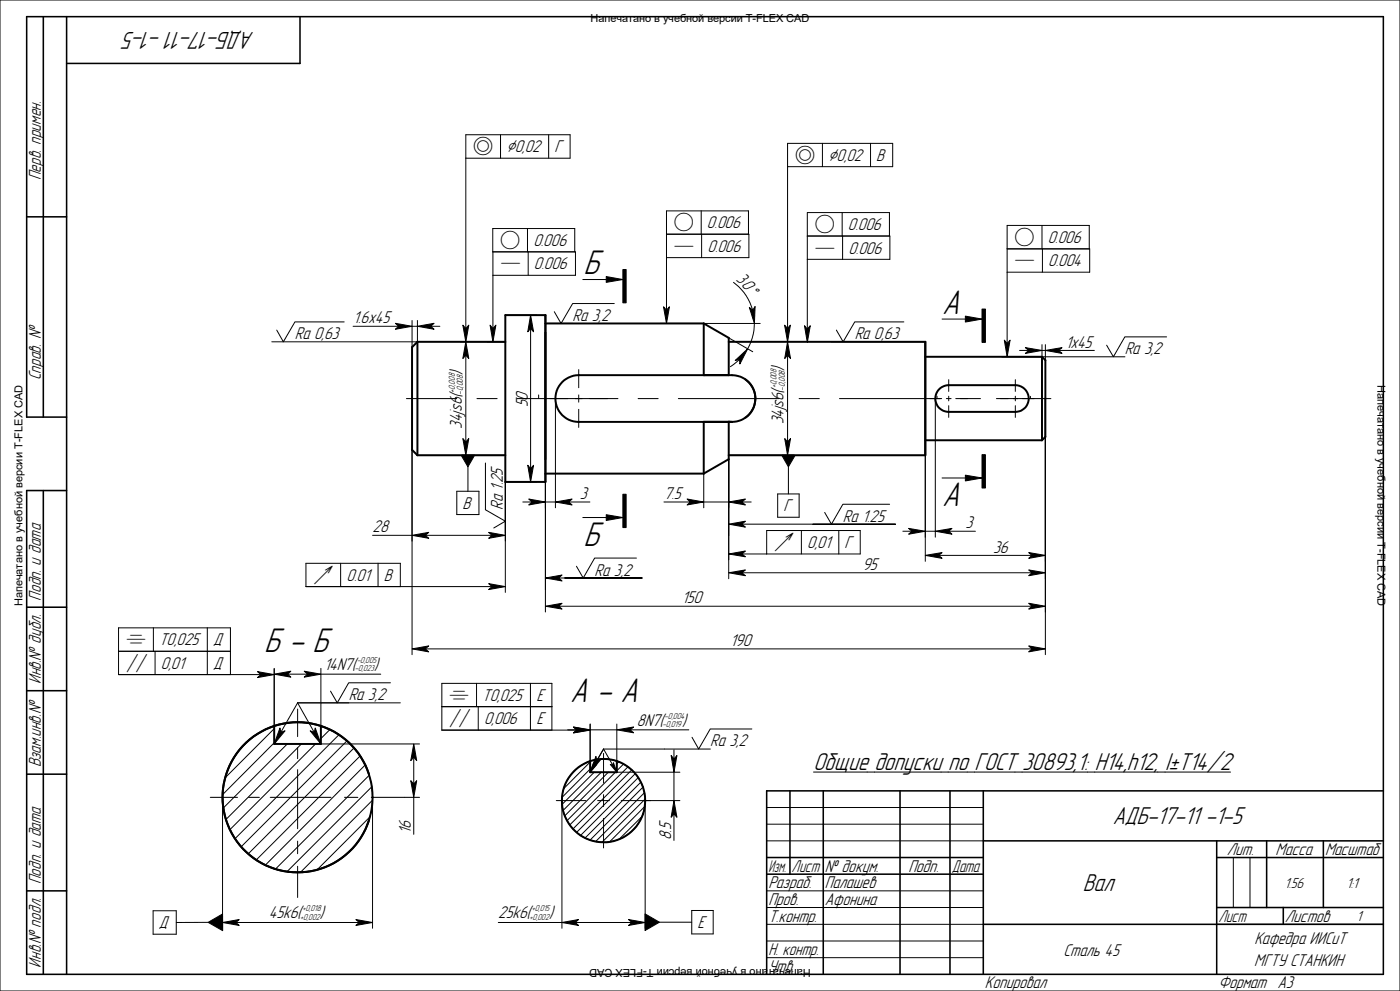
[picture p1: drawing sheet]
<svg xmlns="http://www.w3.org/2000/svg" width="420mm" height="297mm" viewBox="0 0 420 297" stroke-linecap="round" stroke-linejoin="round" font-family="sans-serif">
<g fill="none" stroke="#000" stroke-width=".3">
<path d="M0 0h420v297h-420zM139.7 47.4h31.3v-7h-31.3v58.1M150.2 40.4v7M164.6 40.4v7M236.3 50h31.5v-7h-31.5v55.4M246.7 43v7M261.2 43v7M147.9 75.5v23M158.2 68.5v7M158.5 75.5v7M172.4 75.5v-7h-24.6v7h24.8v7h-24.7M199.9 70.2h24.8v7h-24.8"/>
<path d="M210.4 63.2v7M210.5 70.2v7M224.5 70.2v-7h-24.6v29.8M242.2 70.7h24.8v7h-24.8M252.6 63.7v7M252.8 70.7v7M266.8 70.7v-7h-24.6v34.9M302.1 74.6h24.8v7h-24.8M312.6 67.6v7M312.7 74.6v7M326.8 74.6v-7h-24.7v35.4M103.3 96.5h-14.8l-3.5 5.9-2-3.5"/>
<path d="M105.9 97.8h13.7M123.6 96.1v8M123.6 97.8h1.6M125.2 96.1v6.3h-43.7M129.2 97.8h2.8M151.6 94.4h9.4M159.2 98.5v42M163.6 96.9h8.2M174.8 83.8h7.1M184.3 91h-12.5l-3.5 5.9-2-3.5M198.2 96.9h29.8M220 84.6a15.3 15.3 0 0 1 5.8 8.4"/>
<path d="M226.3 96.9a15.7 15.7 0 0 1-2 7.7M271.1 96.5h-14.7l-3.5 5.9-2-3.5M282.6 95.6h7M121.9 119.5h15.1M138 102.4h13.6M139.7 106.5v26M143.1 119.5h6M155.2 119.5h30.2M161.6 118.4v1.1M166.6 119.5v32.7M173.6 110.8v5.4M173.6 118.4v2.1"/>
<path d="M191.4 119.5h6M203.5 119.5h30.2M218.6 101.3l7.2 4.1M222 107.5l-2.9 2.4M236.3 106.5v26M239.7 119.5h6.1M249.5 102.4h28.1M251.8 119.5h30.7M280.6 119.5v41.5M281.1 118.7v.8M283.9 119.5h1.4M284.6 113.8v3.5"/>
<path d="M284.6 118.7v1.4M286.7 119.5h7.4M298.9 119.5h16.4M300.4 106.9h37.1M304.6 113.8v3.5M304.6 118.7v1.4M305.9 105h2.7M309.1 118.8v.7M312.6 105h1M312.6 103.3v3.6M313.6 103.3v4.6M313.6 119.5v76.7"/>
<path d="M317.6 105h10.7M350 101h-12.6l-3.4 5.9-2-3.4M123.6 134.8v61.4M138.6 136.4h13M140.4 139.9v7.3M145.6 138.8v14l6 3.4-3.5 2M173.6 122.7v5.4M218.6 137.6v35.8M218.6 136.4h19.7M236.5 139.9v8.1M277.6 136.4v31.8M284.6 121.6v3.5"/>
<path d="M304.6 121.6v3.5M137 147.2h6.7v7h-6.7zM156.8 150.5h2.8M161 144.4h-9.4v33.1M163.6 144.4v39M163.6 150.5h3M170.6 150.5h6.4M174.8 155.1h7.1M199.2 150.5h7.9M211.1 150.5h7.5M211.1 141.9v10.3M222.6 157.1h46h-24.7"/>
<path d="M222.6 150.5h2.7M233.3 148h6.4v7h-6.4zM240.4 159v7M251.6 159v7M266.9 151.1h-14l-3.5 6-2-3.5M270.8 159.2h2.8M277.6 159.2h3M282.6 143.3h7M284.6 159.2h8M102.2 168.8v7M111.8 160.4h11.8M113.4 168.8v7"/>
<path d="M120.1 175.8v-7h-28.3v7h55.8M127.6 160.4h20M167.6 173.2h25.1h-23.3M190.9 167.3h-12.5l-3.4 5.9-2.1-3.5M222.6 171.7h87M222.6 166h35.5v-7h-28.1v7M281.6 166.5h28M35.6 195.2h33.5M46 188.2v7M46.5 195.2v7M62.2 188.2v14M127.6 194.5h182"/>
<path d="M167.6 181.7h142M69.1 202.2v-14h-33.5v14h42.7M82.3 218.4l-14.8 14.7M82.3 200.3v17.3M86.3 202.1h6M89.3 212.5v8.3M89.3 210.7l-5.1 8.8M89.3 210.7l5 8.8M89.3 210.7h30.8M92.2 216.7a22.5 22.5 0 0 0-23.7 13.6M96.3 202.1h17.9M96.3 200.3v17.3"/>
<path d="M97.9 218.2l2.2 1 2.9 1.9M99 218.7l-2.7 2.7M117.1 204.6h-12.5l-3.4 6.1-2.1-3.6M132.5 211.8h33.1M143 204.8v7M143.5 211.8v7M159.1 204.8v14M165.6 218.8v-14h-33.1v14h40.6M170.3 218.7h2.8M177 218.7h8M177 217v11.1M185 217v11.1"/>
<path d="M189.1 218.7h17.5M225.6 218.5h-12.5l-3.5 6-2-3.5M63.1 239h8.1M66.8 239v39.2M67 236l-.2 3 .2 2.9M73.8 222.6l-.9 .9M74.5 239h3.3M81.1 239h18.2M82.3 222.6l-15.5 15.5M86.2 223l-19.2 19.1M89.3 224.1v3.3M89.3 230.7v17.7"/>
<path d="M90.4 223l-22.6 22.6M94.7 223l-25.7 25.7M96.3 223h29.6M101.7 220.2l-31.2 31.2M103.3 239h4.1M104.1 222l-31.8 31.8M106.2 224.2l-31.7 31.7M107.1 225.3a22.2 22.2 0 0 1 4.7 13.7M108 226.6l-31.1 31.1M109.6 229.3l-30 30M110.8 232.3l-28.2 28.2M111.4 239h14.5"/>
<path d="M111.5 235.8l-25.4 25.4M111.8 239a22.4 22.4 0 0 1-4.7 13.6M111.8 239.8l-21.7 21.7M111.8 239v39.2M124.1 226.9v8M124.1 239v11.1M166.9 239.9h8.8M168.6 239.9v38.3M172.4 230.9l-.4 .4M177 228.4l-7.9 8M177 230.5l-8.4 8.5M178.3 231.4l-9.7 9.7"/>
<path d="M179.3 239.9h3.5M180.4 231.4l-11.5 11.5M181.1 225.8v8.9M181.1 238.2v3.5M181.1 224.5l-2.1 3.5M181.1 224.5l2.8 4.9M181.1 224.5l-2.8 4.9M181.1 224.5h32M182.5 231.4l-13.1 13.1M184.6 231.4l-14.5 14.6M185 231.4h19M185.6 228.3l-.6 .6"/>
<path d="M186.4 239.9h17.6M187.1 229l-2.1 2M188.4 229.8l-17.5 17.5M189.5 230.8l-17.6 17.7M190.6 231.9l-17.6 17.6M191.5 233l-17.3 17.4M192.3 234.4l-16.8 16.8M192.9 235.9l-15.9 15.9M193.3 237.6l-14.6 14.6M193.5 239.5l-12.9 12.9M193.5 239.9v38.3M202.2 224.7v2.8"/>
<path d="M202.2 231.4v8.5M244.1 231.4h125M68.5 247.6a22.5 22.5 0 0 0 23.7 13.7M89.3 252.1v3.8M89.3 259.6v9.4M103 256.8l-2.9 1.9-2.2 1.1M111 244.8l-15.9 15.9M181.1 245.3v8.8M192.7 244.6l-7 6.9M193.4 241.7l-10.6 10.6M202.2 244v7.9M230 252h65"/>
<path d="M230 242h65M230 247h65M370 257v15M375 257v15M45.9 273h7v7h-7zM62.4 276.4l-9.5 .1M70.8 276.5h37M149.5 276.5h19.1M172.6 276.5h17M197.8 276.4h9.7M207.5 272.9h6.5v7h-6.5zM230 277h65"/>
<path d="M230 267h65M230 272h65M365 277h50M230 282h65M230 287h65"/>
<circle cx="181" cy="240" r="12.5"/>
</g>
<g fill="none" stroke="#000" stroke-width=".59">
<path d="M151.6 94.4h12v50h-12zM163.6 96.9h47.5M211.1 96.9l7.5 4.4v11.1M211.1 96.9v15.5M125.2 102.4h26.4M125.2 102.4v34M125.2 102.4l-1.6 1.7v30.7l1.6 1.6M218.6 102.4h59v34h-59M223.6 113.7a7 7 0 0 1 0 11.5M277.6 106.9h35M281.6 116.8l1.4-1 1.6-.4h20a4 4 0 0 1 4 4 4 4 0 0 1-4 4h-20a4 4 0 0 1-3.6-2.3 4 4 0 0 1 .6-4.3zM312.6 106.9l1 1v23l-1 1.1"/>
<path d="M312.6 106.9v25.1M125.2 136.4h26.4M211.1 126.4v15.5M218.6 126.4v11.2l-7.5 4.3M218.6 126.4a7 7 0 0 0 8-6.5 7 7 0 0 0-7-7.5h-46a7 7 0 0 0-7 7 7 7 0 0 0 7 7h46M277.6 132h35M163.6 141.9h47.5M82.3 217.6v5.4h14v-5.4M110.7 231.9a22.5 22.5 0 0 0-34.7-11.1 22.5 22.5 0 0 0 0 36.3 22.5 22.5 0 0 0 34.7-11.1M177 228.1v3.3h8v-3.3"/>
<circle cx="89.3" cy="239" r="22.5"/>
<circle cx="181.1" cy="240" r="12.5"/>
</g>
<g fill="#000" stroke="#000" stroke-width=".3">
<path d="M118.6 96.9l5 .9-5 .9 1-.9z" fill-rule="evenodd"/>
<path d="M125.2 97.8l5-.9-1 .9 1 .9z" fill-rule="evenodd"/>
<path d="M138.9 97.5l.8 1 .9-1-.9 4.9z" fill-rule="evenodd"/>
<path d="M147 97.5l.9 1 .9-1-.9 4.9z" fill-rule="evenodd"/>
<path d="M159.2 94.4l.9 5-.9-.9-.9 .9z" fill-rule="evenodd"/>
<path d="M181.9 82.9l5 .9-5 .8z" fill-rule="evenodd"/>
<path d="M186.9 80.8h.9v10h-.9z" fill-rule="evenodd"/>
<path d="M199.1 91.9l.8 1.1 .9-1.1-.9 5z" fill-rule="evenodd"/>
<path d="M224.8 92.1l1 .9 .7-1.1-.2 5z" fill-rule="evenodd"/>
<path d="M235.4 97.5l.9 .9 .8-.9-.8 4.9z" fill-rule="evenodd"/>
<path d="M241.3 97.6l.9 1 .9-1-.9 5z" fill-rule="evenodd"/>
<path d="M289.6 94.7l5 .9-5 .9z" fill-rule="evenodd"/>
<path d="M294.6 92.6h1v10h-1z" fill-rule="evenodd"/>
<path d="M139.7 102.4l.9 5-.9-.9-.8 .9z" fill-rule="evenodd"/>
<path d="M220.6 108l3.7-3.4-2.3 4.5-.1-1.4z" fill-rule="evenodd"/>
<path d="M236.3 102.4l.9 5-.9-.9-.9 .9z" fill-rule="evenodd"/>
<path d="M301.3 101.9l.8 1.1 .9-1.1-.9 5z" fill-rule="evenodd"/>
<path d="M307.6 104.2l5 .8-5 .9 1-.9z" fill-rule="evenodd"/>
<path d="M313.6 105l5-.8-1 .8 1 .9z" fill-rule="evenodd"/>
<path d="M138.9 131.4l.8 1.1 .9-1.1-.9 5z" fill-rule="evenodd"/>
<path d="M138.3 136.4h4.1l-2 3.5z" fill-rule="evenodd"/>
<path d="M158.3 139.4l.9 1.1 .9-1.1-.9 5z" fill-rule="evenodd"/>
<path d="M235.4 131.4l.9 1.1 .9-1.1-.9 5z" fill-rule="evenodd"/>
<path d="M234.5 136.4h4l-2 3.5z" fill-rule="evenodd"/>
<path d="M123.6 160.4l5-.8-1 .8 1 .9z" fill-rule="evenodd"/>
<path d="M158.6 149.6l5 .9-5 .8 1-.8z" fill-rule="evenodd"/>
<path d="M166.6 150.5l5-.9-1 .9 1 .8z" fill-rule="evenodd"/>
<path d="M181.9 154.3l5 .8-5 .9z" fill-rule="evenodd"/>
<path d="M186.9 148.1h.9v10h-.9z" fill-rule="evenodd"/>
<path d="M206.1 149.6l5 .9-5 .8 1-.8z" fill-rule="evenodd"/>
<path d="M218.6 150.5l5-.9-1 .9 1 .8z" fill-rule="evenodd"/>
<path d="M218.6 157.1l5-.9-1 .9 1 .9z" fill-rule="evenodd"/>
<path d="M280.6 159.2l5-.8-1 .8 1 .9z" fill-rule="evenodd"/>
<path d="M289.6 142.4l5 .9-5 .8z" fill-rule="evenodd"/>
<path d="M294.6 136.3h1v10h-1z" fill-rule="evenodd"/>
<path d="M146.6 159.6l5 .8-5 .9 1-.9z" fill-rule="evenodd"/>
<path d="M146.6 174.9l5 .9-5 .9 1-.9z" fill-rule="evenodd"/>
<path d="M163.6 173.2l5-.9-1 .9 1 .9z" fill-rule="evenodd"/>
<path d="M218.6 171.7l5-.9-1 .9 1 .9z" fill-rule="evenodd"/>
<path d="M218.6 166l5-.9-1 .9 1 .9z" fill-rule="evenodd"/>
<path d="M272.6 158.4l5 .8-5 .9 1-.9z" fill-rule="evenodd"/>
<path d="M277.6 166.5l5-.9-1 .9 1 .8z" fill-rule="evenodd"/>
<path d="M308.6 165.6l5 .9-5 .8 1-.8z" fill-rule="evenodd"/>
<path d="M308.6 170.8l5 .9-5 .9 1-.9z" fill-rule="evenodd"/>
<path d="M123.6 194.5l5-.9-1 .9 1 .9z" fill-rule="evenodd"/>
<path d="M163.6 181.7l5-.9-1 .9 1 .8z" fill-rule="evenodd"/>
<path d="M308.6 193.6l5 .9-5 .9 1-.9z" fill-rule="evenodd"/>
<path d="M308.6 180.8l5 .9-5 .8 1-.8z" fill-rule="evenodd"/>
<path d="M77.3 201.3l5 .9-5 .9 1-.9z" fill-rule="evenodd"/>
<path d="M84 218.2l.2 1.3 1.3-.5-3.2 4z" fill-rule="evenodd"/>
<path d="M82.3 202.1l4.9-.9-.9 .9 .9 .8z" fill-rule="evenodd"/>
<path d="M91.3 201.2l5 .9-5 .8 1-.8z" fill-rule="evenodd"/>
<path d="M93 219l1.3 .5 .3-1.3 1.7 4.8z" fill-rule="evenodd"/>
<path d="M172 217.9l5 .8-5 .9 1.1-.9z" fill-rule="evenodd"/>
<path d="M172 217.9l5 .9-5 .9 1.1-.9z" fill-rule="evenodd"/>
<path d="M185 218.7l5.1-.8-1 .8 1 .9z" fill-rule="evenodd"/>
<path d="M123.2 234l.9 .9 .9-.9-.9 5z" fill-rule="evenodd"/>
<path d="M124.1 223l.9 5-.9-1.1-.9 1.1z" fill-rule="evenodd"/>
<path d="M178.1 228.6l.2 .8 .7-.3-2 2.3z" fill-rule="evenodd"/>
<path d="M178.8 226.7l.2 1.3 1.3-.5-3.3 3.9z" fill-rule="evenodd"/>
<path d="M183.1 229.1l.8 .3 .1-.8 1 2.8z" fill-rule="evenodd"/>
<path d="M201.3 226.4l.9 1.1 .9-1.1-.9 5z" fill-rule="evenodd"/>
<path d="M202.2 239.9l.9 5-.9-.9-.9 .9z" fill-rule="evenodd"/>
<path d="M62.4 276.4l4.4-2.5v5z" fill-rule="evenodd"/>
<path d="M66.8 276.5l5-.9-1 .9 1 .9z" fill-rule="evenodd"/>
<path d="M106.8 275.6l5 .9-5 .9 1-.9z" fill-rule="evenodd"/>
<path d="M168.6 276.5l5-.9-1 .9 1 .9z" fill-rule="evenodd"/>
<path d="M188.6 275.6l4.9 .9-4.9 .9 1-.9z" fill-rule="evenodd"/>
<path d="M193.5 273.9l4.3 2.5-4.3 2.5z" fill-rule="evenodd"/>
</g>
<g fill="none" stroke="#000" stroke-width=".47">
<path d="M13 5v120M20 5v287M90 5v14h-70M8 65h12M20 125h-12v-120h407v287h-407v-145h12M13 147v145M8 182h12M8 207h12M8 232h12M237 237v25M247 237v55M270 237v55"/>
<path d="M285 237v55M295 237v55M415 237h-185v55M230 257h65M295 252h120M365 257h50M365 252v40M380 252v20M397 252v20M8 267h12M230 262h65M295 277h120"/>
<path d="M365 272h50M385 272v5"/>
</g>
<g font-size="9.5">
<text x="175.1" y="82.3">Б</text>
<text x="282.6" y="94.1">А</text>
<text x="282.6" y="151.8">А</text>
<text x="175.1" y="163.6">Б</text>
<text x="79.2" y="195.4">Б - Б</text>
<text x="171.1" y="210.4">А - А</text>
</g>
<g font-size="6.8">
<text x="76.2" y="9.5" transform="rotate(-180 76.2 9.5)">АДБ-17-11 -1-5</text>
<text x="244.1" y="230.7">Общие допуски по ГОСТ 30893,1: Н14,h12, I±T14/2</text>
<text x="333.8" y="247">АДБ-17-11 -1-5</text>
<text x="324.9" y="267">Вал</text>
</g>
<g font-size="5.4">
<text x="151.9" y="45.6">B</text>
<text x="248.5" y="48.2">B</text>
<text x="223.8" y="87.1" transform="rotate(55 223.8 87.1)">w</text>
</g>
<g font-size="5.1">
<text x="142" y="45.6">S</text>
<text x="238.5" y="48.2">S</text>
<text x="202.1" y="68.5">R</text>
<text x="244.4" y="69">R</text>
<text x="150" y="73.7">R</text>
<text x="202.1" y="75.4">N</text>
<text x="244.4" y="76">N</text>
<text x="304.4" y="72.8">R</text>
<text x="150.1" y="80.7">N</text>
<text x="304.4" y="79.8">N</text>
<text x="232.2" y="164.3">V</text>
<text x="94" y="174.1">V</text>
<text x="37.8" y="193.4">T</text>
<text x="37.8" y="200.4">M</text>
<text x="134.7" y="210.1">T</text>
<text x="134.7" y="217">M</text>
</g>
<g font-size="4.7">
<text x="154.4" y="45.6">0,02</text>
<text x="166.4" y="45.6">Г</text>
<text x="12.2" y="54" transform="rotate(-90 12.2 54)">Перв. примен.</text>
<text x="251" y="48.2">0,02</text>
<text x="262.9" y="48.2">В</text>
<text x="212.1" y="68.5">0.006</text>
<text x="254.4" y="69">0.006</text>
<text x="160" y="73.7">0.006</text>
<text x="212.2" y="75.4">0.006</text>
<text x="254.5" y="76">0.006</text>
<text x="314.3" y="72.8">0.006</text>
<text x="160.2" y="80.7">0.006</text>
<text x="220.6" y="83.9" transform="rotate(40 220.6 83.9)">3</text>
<text x="314.5" y="79.8">0.004</text>
<text x="222.2" y="85.3" transform="rotate(48 222.2 85.3)">0</text>
<text x="88.5" y="101.7">Ra 0,63</text>
<text x="105.9" y="96.9">1.6х45</text>
<text x="171.8" y="96.2">Ra 3,2</text>
<text x="256.4" y="101.7">Ra 0,63</text>
<text x="319.6" y="104.2">1х45</text>
<text x="337.4" y="106.2">Ra 3,2</text>
<text x="138.5" y="112.4" transform="rotate(-90 138.5 112.4)">)</text>
<text x="235" y="111.1" transform="rotate(-90 235 111.1)">)</text>
<text x="12.2" y="114" transform="rotate(-90 12.2 114)">Справ. №</text>
<text x="158.3" y="122" transform="rotate(-90 158.3 122)">50</text>
<text x="138.5" y="128.5" transform="rotate(-90 138.5 128.5)">34js6(</text>
<text x="235" y="127.2" transform="rotate(-90 235 127.2)">34js6(</text>
<text x="174" y="149.6">3</text>
<text x="199.2" y="149.6">7.5</text>
<text x="138.8" y="152.5">В</text>
<text x="150.9" y="152.8" transform="rotate(-90 150.9 152.8)">Ra 1.25</text>
<text x="235.1" y="153.3">Г</text>
<text x="111.8" y="159.6">28</text>
<text x="252.9" y="156.4">Ra 1.25</text>
<text x="289.6" y="158.4">3</text>
<text x="242.2" y="164.3">0,01</text>
<text x="253.4" y="164.3">Г</text>
<text x="297.9" y="165.6">36</text>
<text x="178.4" y="172.5">Ra 3,2</text>
<text x="258.7" y="170.8">95</text>
<text x="104" y="174.1">0.01</text>
<text x="115.1" y="174.1">В</text>
<text x="12.2" y="180" transform="rotate(-90 12.2 180)">Подп. и дата</text>
<text x="204.6" y="180.8">150</text>
<text x="47.8" y="193.4">T0,025</text>
<text x="64" y="193.4">Д</text>
<text x="219" y="193.6">190</text>
<text x="48.3" y="200.4">0,01</text>
<text x="64" y="200.4">Д</text>
<text x="97.3" y="200.8">14N7(</text>
<text x="112.3" y="200.8">)</text>
<text x="12.2" y="205" transform="rotate(-90 12.2 205)">Инв.№ дубл.</text>
<text x="104.6" y="209.9">Ra 3,2</text>
<text x="144.7" y="210.1">T0,025</text>
<text x="160.9" y="210.1">Е</text>
<text x="145.2" y="217">0,006</text>
<text x="160.9" y="217">Е</text>
<text x="191.1" y="217.5">8N7(</text>
<text x="204.7" y="217.5">)</text>
<text x="213.1" y="223.7">Ra 3,2</text>
<text x="12.2" y="230" transform="rotate(-90 12.2 230)">Взам.инв.№</text>
<text x="123.2" y="250.1" transform="rotate(-90 123.2 250.1)">16</text>
<text x="201.3" y="251.9" transform="rotate(-90 201.3 251.9)">8.5</text>
<text x="368" y="256.2">Лит.</text>
<text x="382.7" y="256.2">Масса</text>
<text x="397.5" y="256.2">Масштаб</text>
<text x="237.5" y="261.2">Лист</text>
<text x="247.5" y="261.2">№ докум.</text>
<text x="272.5" y="261.2">Подп.</text>
<text x="285.5" y="261.2">Дата</text>
<text x="12.2" y="265" transform="rotate(-90 12.2 265)">Подп. и дата</text>
<text x="230.5" y="266.3">Разраб.</text>
<text x="247.5" y="266.3">Палашев</text>
<text x="80.7" y="275.3">45k6(</text>
<text x="95.9" y="275.3">)</text>
<text x="149.5" y="275.3">25k6(</text>
<text x="164.7" y="275.3">)</text>
<text x="230.5" y="271.3">Пров.</text>
<text x="247.5" y="271.3">Афонина</text>
<text x="47.7" y="278.2">Д</text>
<text x="209.3" y="278.1">Е</text>
<text x="230.5" y="276.3">Т.контр.</text>
<text x="365.5" y="276.3">Лист</text>
<text x="385.5" y="276.3">Листов</text>
<text x="230.5" y="286.3">Н. контр.</text>
<text x="319.1" y="286.6">Сталь 45</text>
<text x="376.3" y="283">Кафедра ИИСиТ</text>
<text x="12.2" y="290" transform="rotate(-90 12.2 290)">Инв.№ подл.</text>
<text x="230.5" y="291.3">Утв.</text>
<text x="376.3" y="289.5">МГТУ СТАНКИН</text>
<text x="295.5" y="296.2">Копировал</text>
<text x="365.5" y="296.2">Формат</text>
<text x="383.2" y="296.2">A3</text>
</g>
<text font-size="4.6" x="230.5" y="261.2">Изм.</text>
<g font-size="4.1">
<text x="385.3" y="266">1.56</text>
<text x="404" y="266">1:1</text>
<text x="407" y="276">1</text>
</g>
<g font-size="3.3">
<text x="177.2" y="6.6">Напечатано в учебной версии T-FLEX CAD</text>
<text x="413.3" y="115.3" transform="rotate(90 413.3 115.3)">Напечатано в учебной версии T-FLEX CAD</text>
<text x="6.7" y="181.7" transform="rotate(-90 6.7 181.7)">Напечатано в учебной версии T-FLEX CAD</text>
<text x="243.2" y="290.4" transform="rotate(-180 243.2 290.4)">Напечатано в учебной версии T-FLEX CAD</text>
</g>
<g font-size="2.4">
<text x="136.4" y="117.7" transform="rotate(-90 136.4 117.7)">+0,008</text>
<text x="138.9" y="118.3" transform="rotate(-90 138.9 118.3)">-0,008</text>
<text x="233" y="116.4" transform="rotate(-90 233 116.4)">+0,008</text>
<text x="235.4" y="117.1" transform="rotate(-90 235.4 117.1)">-0,008</text>
<text x="106.4" y="201.2">-0,023</text>
<text x="107.1" y="198.7">-0,005</text>
<text x="199.4" y="215.4">-0,004</text>
<text x="198.7" y="217.9">-0,019</text>
<text x="90.1" y="275.6">+0,002</text>
<text x="90.7" y="273.1">+0,018</text>
<text x="158.9" y="275.6">+0,002</text>
<text x="159.6" y="273.1">+0,015</text>
</g>
</svg>
